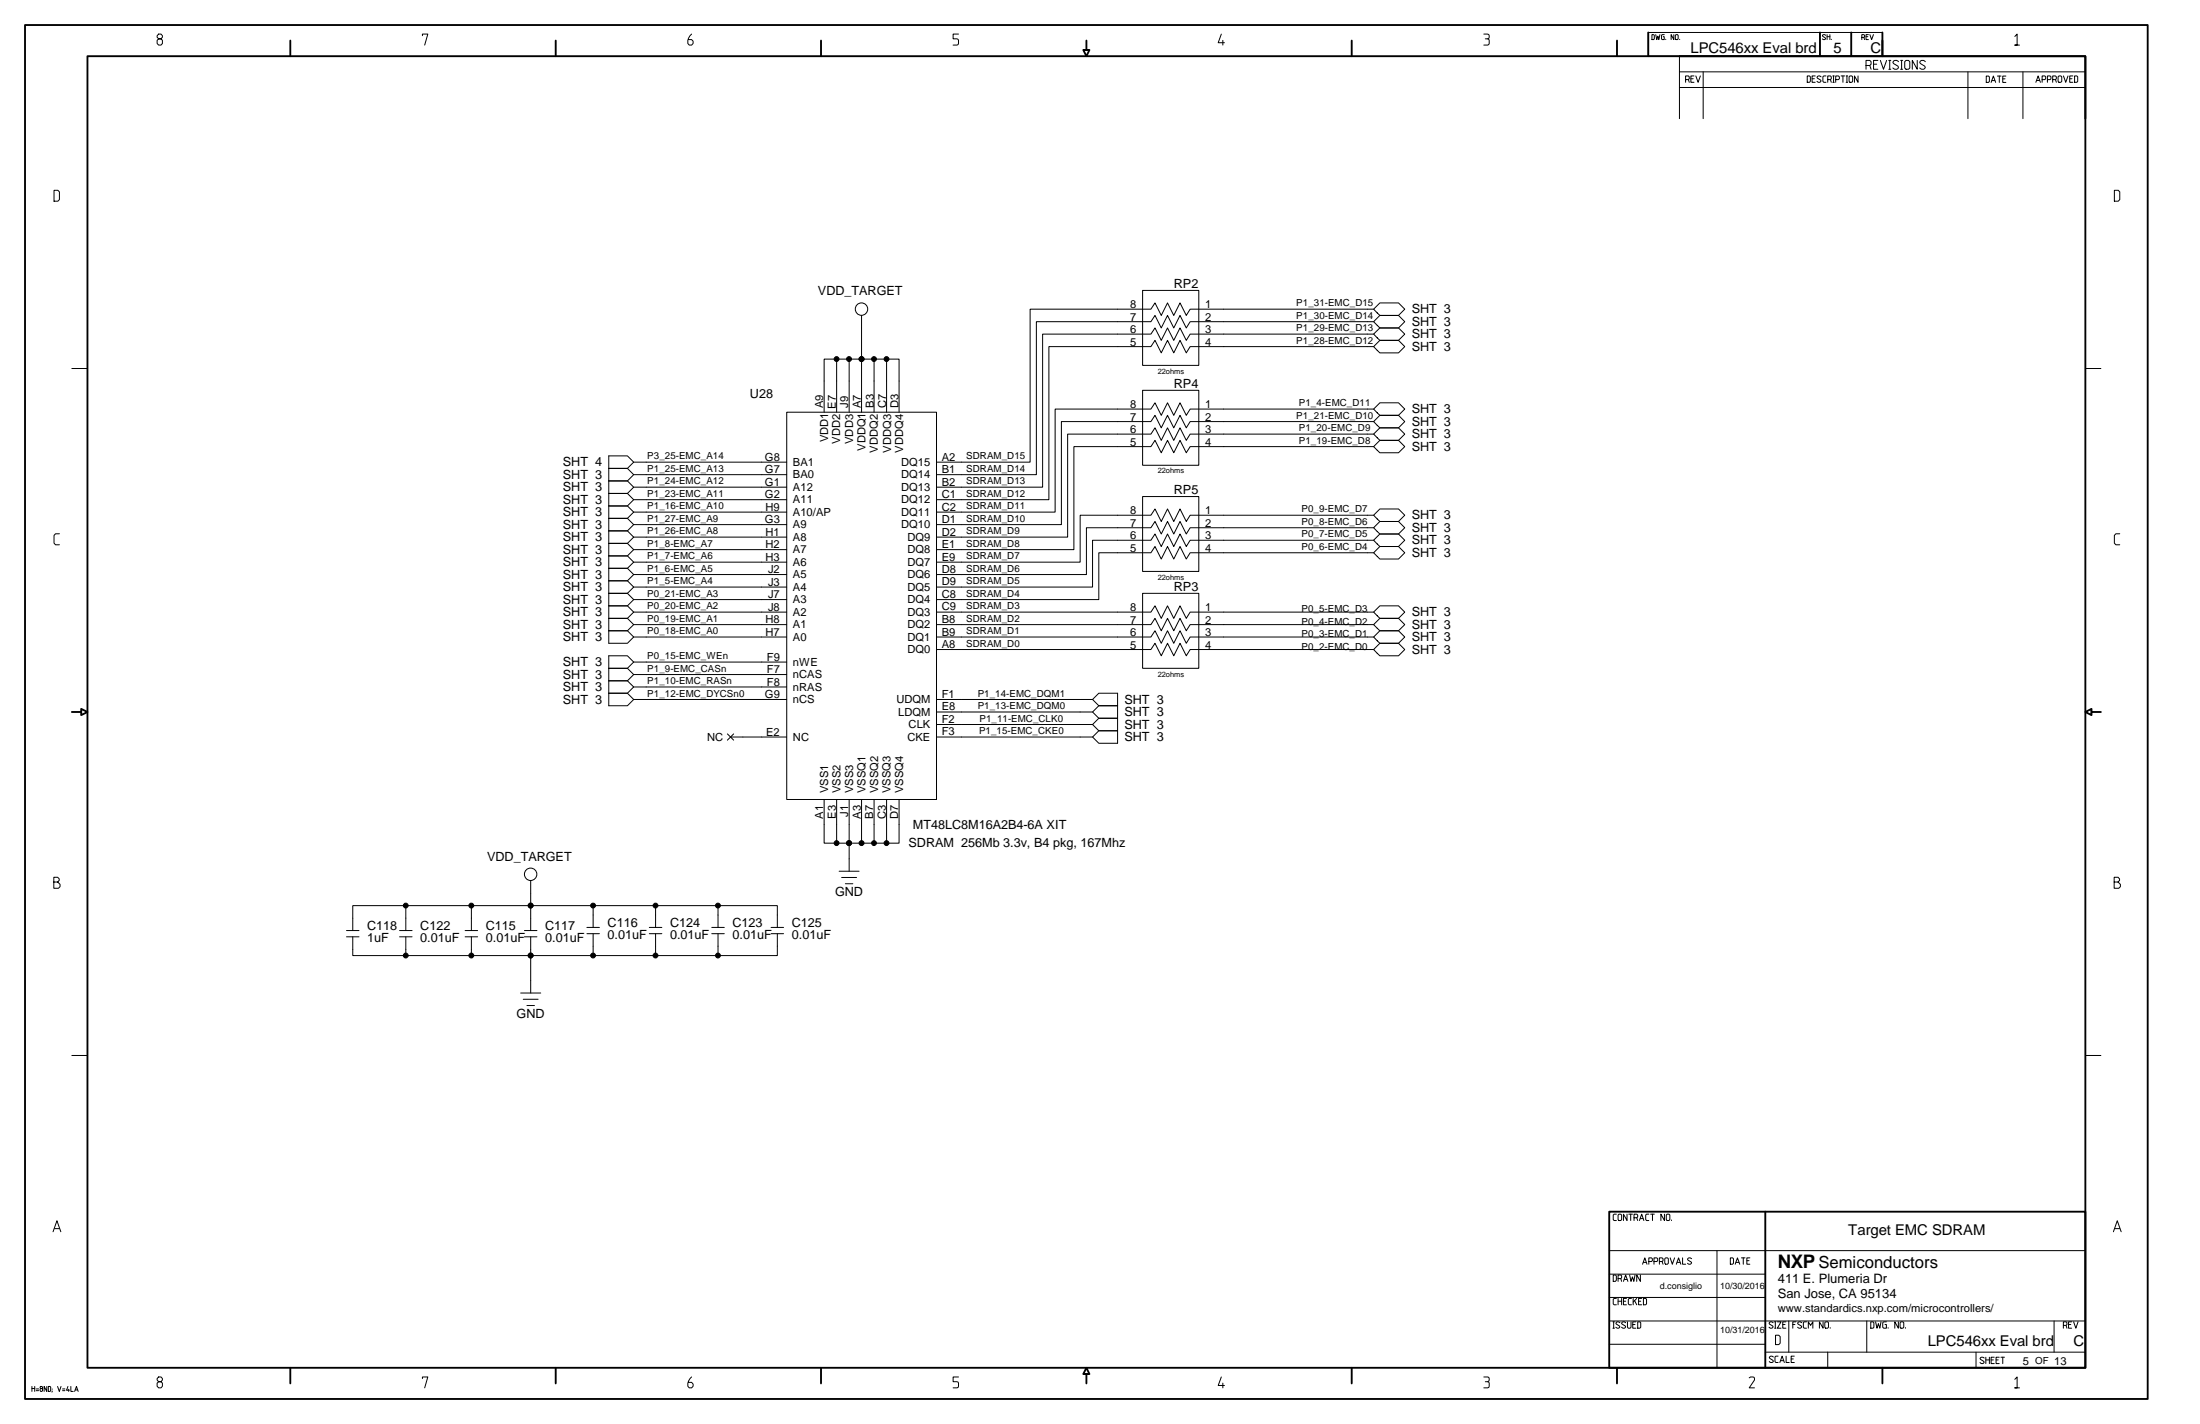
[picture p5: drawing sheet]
<svg xmlns="http://www.w3.org/2000/svg" width="432mm" height="279mm" viewBox="0 0 432 279" stroke-linecap="round" stroke-linejoin="round" font-family="sans-serif">
<g fill="none" stroke="#000" stroke-width=".2">
<path d="M31.1 6.7l-.3 .3v.3l.3 .3h.5l.3 .3v.6l-.3 .3h-.5l-.3-.3v-.6l.3-.3h.5l.3-.3v-.3l-.3-.3zM82.9 7v-.3h1.1l-.6 2.1M135.7 6.7a2.04 2.04 0 0 0-.7 1.8l.3 .3h.4l.3-.3v-.4l-.3-.3h-.6M188.1 6.7h-1v.9h.7l.3 .3-.1 .8-.9 .1M239.7 6.7l-.6 1.7h1.2M240 7.9v.9M291.2 6.7h.8a.55 .55 0 0 1 .2 .8l-.2 .1M291.5 7.6l.7 .1 .1 .8-.3 .3h-.8M324.2 6.8h.4l.1 .1v.7l-.1 .2h-.4zM325 6.8l.2 1 .2-.7 .2 .7 .2-1M326.6 6.8h-.4l-.1 .1 .1 .9h.4v-.6h-.1M326.9 7.7v.1"/>
<path d="M328.5 6.8v1l-.5-1v1M329 6.8l.4 .1v.7l-.2 .2-.4-.2v-.7zM329.6 11v12.3M329.6 17.2h79.7M329.6 14.1h79.7M329.7 7.7v.1M330.8 15.6h.6l.2-.1v-.4l-.2-.2h-.6v1.3M331.4 15.6l.2 .6M331.9 15.5h.4M332.5 14.9h-.6v1.3h.6M332.8 14.9l.5 1.3 .4-1.3M334.3 14.1v9.2"/>
<path d="M354.7 14.9h.5l.1 .2v.9l-.1 .2h-.5zM355.7 15.5h.4M356.3 14.9h-.6v1.3h.6M357.4 15.1a.47 .47 0 0 0-.8 .1l.7 .5v.3a.49 .49 0 0 1-.7 0M358.3 6.9l-.2-.1-.3 .1v.2l.5 .5-.2 .2-.4-.2M358.4 14.9h-.5l-.1 .2v.9l.1 .2h.5M358.6 7.2h.6M358.6 6.8v1M358.7 15.6h.6l.1-.1v-.4l-.1-.2h-.6v1.3M359.2 6.8v1M359.3 15.6l.1 .6M359.4 7.7v.1"/>
<path d="M359.7 16.2h.3M359.7 14.9h.3M359.9 14.9v1.3M360.3 15.6h.5l.2-.1v-.4l-.2-.2h-.5v1.3M361.4 14.9h.7M361.7 14.9v1.3M362.4 16.2h.2M362.4 14.9h.2M362.5 14.9v1.3M363.1 14.9h.4l.1 .2v.9l-.1 .2h-.4l-.2-.2v-.9zM364.7 14.9v1.3l-.7-1.3v1.3M365.4 7.3h.4l.2-.1-.2-.4h-.4v1"/>
<path d="M365.8 7.3l.2 .5M366.2 12.8h.8l.2-.2v-.5l-.2-.2h-.8v1.7M366.2 7.2h.4M366.7 6.8h-.5v1h.5M367 12.8l.2 .8M367 6.8l.3 1 .4-1M367.7 12.6h.6M368.6 11.9h-.9v1.7h.9M369.1 11.9l.6 1.7 .6-1.7M369.5 6.4h-46v4.6h46M370.7 13.6h.4M370.7 11.9h.4"/>
<path d="M370.9 11.9v1.7M372.6 12.1a.62 .62 0 0 0-1.1 .1l.1 .3 .9 .5 .1 .2-.1 .3a.7 .7 0 0 1-1-.2M373 13.6h.4M373 11.9h.4M373.2 11.9v1.7M374.1 11.9h.5l.2 .2v1.2l-.2 .3h-.5l-.3-.3v-1.2zM376.3 11.9v1.7l-1-1.7v1.7M377.9 12.1a.62 .62 0 0 0-1.1 .1l.1 .3 .9 .5 .1 .2-.1 .3a.68 .68 0 0 1-1-.2M386.2 14.1v9.2M389.8 14.9h.5l.2 .2v.9l-.2 .2h-.5zM390.8 16.2l.4-1.3 .5 1.3M391 15.8h.5"/>
<path d="M392 14.9h.7M392.4 14.9v1.3M393.1 15.5h.4M393.7 14.9h-.6v1.3h.6M395.5 7.2l.4-.5v2.1h-.4h.9M397 14.1v9.2M399.6 16.2l.4-1.3 .5 1.3M399.8 15.8h.5M400.8 15.6h.5l.2-.1v-.4l-.2-.2h-.5v1.3M401.8 15.6h.6l.1-.1v-.4l-.1-.2h-.6v1.3M402.9 15.6h.5l.2-.1v-.4l-.2-.2h-.5v1.3M403.4 15.6l.2 .6"/>
<path d="M404.1 14.9h.4l.2 .2v.9l-.2 .2h-.4l-.2-.2v-.9zM405 14.9l.4 1.3 .5-1.3M406.2 15.5h.5M406.8 14.9h-.6v1.3h.6M407.2 14.9h.4l.2 .2v.9l-.2 .2h-.4zM10.6 37.3h.8l.3 .4v1.5l-.3 .3h-.8zM415 37.3h.8l.3 .4v1.5l-.3 .3h-.8zM224.3 57h11v14.7h-11zM14.1 72.3h3.1M164.2 70.5v10.4M166.7 70.5v10.4M169.1 61.9v19"/>
<path d="M171.6 70.5v10.4M174 70.5v10.4M224.3 76.6h11v14.7h-11zM269.6 60.7l1.2-1.3h3.7l1.2 1.3-1.2 1.2h-3.7zM269.6 63.1l1.2-1.2h3.7l1.2 1.2-1.2 1.2h-3.7zM269.6 65.6l1.2-1.3h3.7l1.2 1.3-1.2 1.2h-3.7zM269.6 68l1.2-1.2h3.7l1.2 1.2-1.2 1.2h-3.7zM269.6 68h-36l-.8 1.2-1.2-2.4-1.2 2.4-1.2-2.4-1.3 2.4-1.2-2.4-.8 1.2h-20v30h-22.1M269.6 65.6h-36l-.8 1.2-1.2-2.5-1.2 2.5-1.2-2.5-1.3 2.5-1.2-2.5-.8 1.3h-21.3v30h-20.8M269.6 63.1h-36l-.8 1.2-1.2-2.4-1.2 2.4-1.2-2.4-1.3 2.4-1.2-2.4-.8 1.2h-22.5v30h-19.6M269.6 60.7h-36l-.8 1.2-1.2-2.5-1.2 2.5-1.2-2.5-1.3 2.5-1.2-2.5-.8 1.3h-23.7v30h-18.4M409.3 72.3h3"/>
<path d="M119.5 89.5h3.6l1.3 1.2-1.3 1.2h-3.6h3.6l1.3 1.2-1.3 1.3h-3.6h3.6l1.3 1.2-1.3 1.2h-3.6h3.6l1.3 1.2-1.3 1.3h-3.6h3.6l1.3 1.2-1.3 1.2h-3.6h3.6l1.3 1.2-1.3 1.3h-3.6h3.6l1.3 1.2-1.3 1.2h-3.6h3.6l1.3 1.2-1.3 1.3h-3.6h3.6l1.3 1.2-1.3 1.2h-3.6h3.6l1.3 1.2-1.3 1.3h-3.6h3.6l1.3 1.2-1.3 1.2h-3.6h3.6l1.3 1.2-1.3 1.3h-3.6h3.6l1.3 1.2-1.3 1.2h-3.6h3.6l1.3 1.3-1.3 1.2h-3.6h3.6l1.3 1.2-1.3 1.2h-3.6zM124.4 98h30M154.4 95.6h-30M154.4 80.9h29.4v76h-29.4zM154.4 93.1h-30M154.4 90.7h-30M161.8 80.9v-10.4h14.7v10.4M224.3 97.4h11v14.7h-11zM269.6 80.3l1.2-1.3h3.7l1.2 1.3-1.2 1.2h-3.7zM269.6 82.7l1.2-1.2h3.7l1.2 1.2-1.2 1.2h-3.7zM269.6 85.2l1.2-1.3h3.7l1.2 1.3-1.2 1.2h-3.7zM269.6 87.6l1.2-1.2h3.7l1.2 1.2-1.2 1.2h-3.7z"/>
<path d="M269.6 87.6h-36l-.8 1.2-1.2-2.4-1.2 2.4-1.2-2.4-1.3 2.4-1.2-2.4-.8 1.2h-15.1v20.2h-27M269.6 85.2h-36l-.8 1.2-1.2-2.5-1.2 2.5-1.2-2.5-1.3 2.5-1.2-2.5-.8 1.3h-16.3v20.2h-25.8M269.6 82.7h-36l-.8 1.2-1.2-2.4-1.2 2.4-1.2-2.4-1.3 2.4-1.2-2.4-.8 1.2h-17.6v20.2h-24.5M269.6 80.3h-36l-.8 1.2-1.2-2.5-1.2 2.5-1.2-2.5-1.3 2.5-1.2-2.5-.8 1.3h-18.8v20.2h-23.3M11.7 104.7h-.8l-.3 .4v1.5l.3 .3h.8M124.4 100.5h30M154.4 117.6h-30M154.4 115.2h-30M154.4 112.7h-30M154.4 110.3h-30M154.4 107.8h-30M154.4 105.4h-30"/>
<path d="M154.4 102.9h-30M224.3 116.4h11v14.7h-11zM269.6 101.1l1.2-1.2h3.7l1.2 1.2-1.2 1.2h-3.7zM269.6 103.5l1.2-1.2h3.7l1.2 1.2-1.2 1.3h-3.7zM269.6 106l1.2-1.2h3.7l1.2 1.2-1.2 1.2h-3.7zM269.6 108.5l1.2-1.3h3.7l1.2 1.3-1.2 1.2h-3.7zM269.6 108.5h-36l-.8 1.2-1.2-2.5-1.2 2.5-1.2-2.5-1.3 2.5-1.2-2.5-.8 1.3h-10.2v9.1h-31.9M269.6 106h-36l-.8 1.2-1.2-2.4-1.2 2.4-1.2-2.4-1.3 2.4-1.2-2.4-.8 1.2h-11.5v9.2h-30.6M269.6 103.5h-36l-.8 1.3-1.2-2.5-1.2 2.5-1.2-2.5-1.3 2.5-1.2-2.5-.8 1.2h-12.7v9.2h-29.4M269.6 101.1h-36l-.8 1.2-1.2-2.4-1.2 2.4-1.2-2.4-1.3 2.4-1.2-2.4-.8 1.2h-13.9v9.2h-28.2M416.1 104.7h-.8l-.3 .4v1.5l.3 .3h.8M119.5 128.7h3.6l1.3 1.2-1.3 1.2h-3.6h3.6l1.3 1.3-1.3 1.2h-3.6h3.6l1.3 1.2-1.3 1.2h-3.6h3.6l1.3 1.2-1.3 1.3h-3.6z"/>
<path d="M154.4 137.2h-30M154.4 134.8h-30M154.4 132.4h-30M154.4 129.9h-30M154.4 125h-30M154.4 122.6h-30M154.4 120.1h-30M183.8 120.1h42.1l.8-1.2 1.2 2.4 1.3-2.4 1.2 2.4 1.2-2.4 1.2 2.4 .8-1.2h36M183.8 122.6h42.1l.8-1.3 1.2 2.5 1.3-2.5 1.2 2.5 1.2-2.5 1.2 2.5 .8-1.2h36M183.8 125h42.1l.8-1.2 1.2 2.4 1.3-2.4 1.2 2.4 1.2-2.4 1.2 2.4 .8-1.2h36M183.8 127.4h42.1l.8-1.2 1.2 2.5 1.3-2.5 1.2 2.5 1.2-2.5 1.2 2.5 .8-1.3h36M183.8 137.2h30.6"/>
<path d="M183.8 139.7h30.6M214.4 137.2l1.3-1.2h3.7v9.8h-3.7l-1.3-1.2 1.3-1.2h3.7h-3.7l-1.3-1.2 1.3-1.3h3.7h-3.7l-1.3-1.2 1.3-1.2h3.7h-3.7zM269.6 120.1l1.2-1.2h3.7l1.2 1.2-1.2 1.2h-3.7zM269.6 122.6l1.2-1.3h3.7l1.2 1.3-1.2 1.2h-3.7zM269.6 125l1.2-1.2h3.7l1.2 1.2-1.2 1.2h-3.7zM269.6 127.4l1.2-1.2h3.7l1.2 1.2-1.2 1.3h-3.7zM142.8 144l1.2 1.2M144 144l-1.2 1.2M154.4 144.6h-11M161.8 156.9v8.5h14.7v-8.5M164.2 156.9v8.5M166.7 156.9v14"/>
<path d="M169.1 156.9v8.5M171.6 156.9v8.5M174 156.9v8.5M183.8 142.2h30.6M183.8 144.6h30.6M10.6 173.1h.7l.3-.4v-.3l-.3-.3h-.7v2.2h.9l.3-.3v-.5l-.5-.4M79.7 177.7v4.9M92.5 177.7v4.9M104.2 172.8v9.8M116.4 177.7v4.3M128.7 177.7v4.3M140.9 177.7v4.3"/>
<path d="M164.7 170.9h3.9M165.2 172.2h2.9M165.9 173.4h1.5M415 173.1h.7l.3-.4v-.3l-.3-.3h-.7v2.2h.9l.3-.3v-.5l-.5-.4M68 183.8h2.5M68 182.6h2.5M78.4 183.8h2.5M78.4 182.6h2.5M79.7 183.8v3.7M91.3 182.6h2.4M91.3 183.8h2.4M92.5 183.8v3.7"/>
<path d="M102.2 194.8h3.9M102.7 196.1h2.9M102.9 182.6h2.5M102.9 183.8h2.5M103.4 197.3h1.5M104.2 183.8v11M115.2 182h2.4M115.2 183.2h2.4M116.4 183.2v4.3M127.4 182h2.5M127.4 183.2h2.5M128.7 183.2v4.3"/>
<path d="M139.7 182h2.5M139.7 183.2h2.5M140.9 183.2v4.3M151.3 182h2.5M151.3 183.2h2.5M152.6 182v-4.3h-83.4v4.9M152.6 183.2v4.3h-83.4v-3.7M14.1 207.1h3.1M409.3 207.1h3M317.2 238.2h-.4l-.2 .2v.9l.2 .2h.4M317.8 238.2h.3l.2 .2v.9l-.2 .2h-.3l-.2-.2v-.9zM319.3 238.2v1.3l-.7-1.3v1.3"/>
<path d="M319.7 238.2h.7M320.1 238.2v1.3M320.7 238.9h.5l.2-.1v-.4l-.2-.2h-.5v1.3M321.2 238.9l.2 .6M321.8 239.5l.4-1.3 .4 1.3M321.9 239.1h.6M323.6 238.2h-.4l-.2 .2v.9l.2 .2h.4M324 238.2h.7M324.3 238.2v1.3M326.7 238.2v1.3l-.7-1.3v1.3M327.2 238.2h.4l.1 .2v.9l-.1 .2h-.4l-.2-.2v-.9zM328.1 239.4v.1"/>
<path d="M10.4 241.7l.8-2.2 .7 2.2M10.7 241.1h.9M315.8 245.4h93.5M315.8 254.6h30.7M315.8 250h30.7M315.8 259.2h93.5M316.6 259.4h.3M316.6 250.2h.5l.1 .1v.9l-.1 .2h-.5zM316.7 259.4v1.2M317.2 254.8h-.4l-.2 .1v.9l.2 .2h.4M317.6 255.3h.7M317.6 250.9h.5l.2-.2v-.4l-.2-.1h-.5v1.2"/>
<path d="M317.6 254.8v1.2M317.9 259.5a.47 .47 0 0 0-.8 .1l.7 .6 .1 .1-.1 .2a.47 .47 0 0 1-.7-.1M318.1 250.9l.2 .5M318.3 254.8v1.2M318.6 255.3h.5M318.6 251.4l.5-1.2 .4 1.2M318.8 251h.5M319.1 259.5a.47 .47 0 0 0-.8 .1l.7 .6v.3a.49 .49 0 0 1-.7-.1M319.2 254.8h-.6v1.2h.6M319.4 259.4v1l.2 .2h.4l.1-.2v-1M319.8 250.2l.3 1.2 .3-.9 .3 .9 .2-1.2M320.2 254.8h-.4l-.2 .1v.9l.2 .2h.4"/>
<path d="M320.5 259.9h.4M320.5 254.8v1.2M320.8 255.2l.4 .8M321.1 259.4h-.6v1.2h.6M321.2 254.8l-.7 .7M321.4 259.4h.5l.1 .1v.9l-.1 .2h-.5zM321.6 255.3h.4M322 250.2v1.2l-.8-1.2v1.2M322.2 254.8h-.6v1.2h.6M322.4 248.1l.4-1.3 .5 1.3M322.6 254.8h.4l.2 .1v.9l-.2 .2h-.4zM322.6 247.7h.5"/>
<path d="M323.6 247.5h.5l.2-.1v-.4l-.2-.2h-.5v1.3M324.6 247.5h.6l.2-.1v-.4l-.2-.2h-.6v1.3M325.7 247.5h.5l.2-.1v-.4l-.2-.2h-.5v1.3M326.2 247.5l.2 .6M326.9 246.8h.4l.1 .2v.9l-.1 .2h-.4l-.2-.2v-.9zM327.8 246.8l.4 1.3 .5-1.3M329 248.1l.5-1.3 .4 1.3M329.2 247.7h.5M330.2 246.8v1.3h.7M332 247a.47 .47 0 0 0-.8 .1l.8 .7-.3 .3-.5-.2M337 245.4v23M339.6 246.8h.5l.1 .2v.9l-.1 .2h-.5z"/>
<path d="M340.6 248.1l.4-1.3 .5 1.3M340.7 247.7h.6M341.8 246.8h.7M342.2 246.8v1.3M342.9 247.4h.4M343.5 246.8h-.6v1.3h.6M348 259.5a.47 .47 0 0 0-.8 .1l.8 .7-.3 .3-.5-.2M348.3 259.4h.3M348.4 259.4v1.2M348.8 259.4h.8l-.8 1.2h.8M349.9 259.9h.5M350.5 259.4h-.6v1.2h.6"/>
<path d="M351.1 259.2v6.1M351.9 259.9h.4M352.5 259.4h-.6v1.2M353.6 259.5a.47 .47 0 0 0-.8 .1l.8 .7a.45 .45 0 0 1-.3 .3 .45 .45 0 0 1-.5-.2M354.6 259.4h-.5l-.2 .1v.9l.2 .2h.5M357.8 259.4v1.2l-.7-1.2v1.2M358.3 259.4h.4l.2 .1v.9l-.2 .2h-.4l-.1-.2v-.9zM366.4 259.2v6.1M367.2 259.4h.4l.2 .1v.9l-.2 .2h-.4zM368.1 259.4l.3 1.2 .3-.9 .3 .9 .2-1.2M370.2 259.4h-.5l-.2 .1v.9l.2 .2h.5v-.7h-.2M372.6 259.4v1.2l-.7-1.2v1.2"/>
<path d="M373.1 259.4h.4l.2 .1v.9l-.2 .2h-.4l-.2-.2v-.9zM403.2 259.2v6.1M406 259.9h.4M406.6 259.4h-.6v1.2h.6M407 259.4l.4 1.2 .5-1.2M414.8 241.7l.8-2.2 .7 2.2M415.1 241.1h.9M6.3 272v1M6.3 272.4h.5M6.8 272v1M7.1 272.9h.5M7.1 272.5h.5"/>
<path d="M8 272l-.1 .3 .4 .3-.1 .4h-.2l-.1-.4 .3-.2 .1-.2zM9.2 272v1l-.5-1v1M9.5 272l.4 .2v.7l-.1 .1h-.3zM10.2 272.9v.2M10.2 272.5v.1M11.3 272l.3 1 .4-1M12.3 272.9h.4M12.3 272.5h.4M13.3 272l-.2 .8h.5M13.5 272.6v.4M13.9 272v1h.5M14.6 273l.4-1 .3 1"/>
<path d="M14.8 272.7h.4M31.1 270.2l-.3 .3v.3l.3 .3h.5l.3 .3v.6l-.3 .3h-.5l-.3-.3v-.6l.3-.3h.5l.3-.3v-.3l-.3-.3zM82.9 270.5v-.3h1.1l-.6 2.1M135.7 270.2a2.03 2.03 0 0 0-.7 1.8l.3 .3h.4l.3-.3v-.4l-.3-.4h-.6M188.1 270.2h-1v.9h.7l.3 .3-.1 .8-.9 .1M239.7 270.2l-.6 1.6h1.2M240 271.4v.9M291.2 270.2h.8a.5 .5 0 0 1 .3 .4 .5 .5 0 0 1-.3 .5M291.5 271.1l.7 .1 .1 .8-.3 .3h-.8M315.8 263.8h30.7M316.6 260.6h.3M343.3 270.3l.3-.1h.5l.2 .1 .1 .2v.3l-1.1 1.5h1.1"/>
<path d="M346.5 265.3h62.8M348.1 266.3a.47 .47 0 0 0-.8 .1l.8 .7a.45 .45 0 0 1-.8 0M348.3 260.6h.3M348.5 262h.6l.3 .3v1.2l-.3 .3h-.6zM349 266.1h-.4l-.2 .2v.8l.2 .2h.4M349.3 267.3l.5-1.2 .4 1.2M349.5 267h.6M350.6 266.1v1.2h.6M351.6 266.6h.4M352.2 266.1h-.6v1.2h.6M354.9 260.6v-1.2l.5 .7 .4-.7v1.2M358.7 265.3v3.1"/>
<path d="M359.2 260.5v.1M370.6 260.5v.1M374 260.5v.1M387.8 265.3v3.1M389.4 266.5l-.5-.2-.3 .3 .7 .5 .1 .2-.1 .1a.47 .47 0 0 1-.7-.1M389.8 266.3v1.2M389.8 266.8h.7M390.5 266.3v1.2M390.8 266.8h.4M391.4 266.3h-.6v1.2h.6M391.8 266.8h.4M392.4 266.3h-.6v1.2h.6"/>
<path d="M392.7 266.3h.7M393.1 266.3v1.2M395.5 270.6l.4-.4v2.1h-.4h.9M405 260.1h.5l.2-.2v-.4l-.2-.1h-.5v1.2M405.5 260.1l.2 .5"/>
<circle cx="169.1" cy="60.7" r="1.22"/>
<circle cx="104.1" cy="171.5" r="1.22"/>
</g>
<g fill="#000" stroke="#000" stroke-width=".2">
<circle cx="164.2" cy="70.5" r=".48"/>
<circle cx="166.7" cy="70.5" r=".48"/>
<circle cx="169.1" cy="70.5" r=".48"/>
<circle cx="171.5" cy="70.5" r=".48"/>
<circle cx="174" cy="70.5" r=".48"/>
<circle cx="79.6" cy="177.7" r=".48"/>
<circle cx="92.5" cy="177.7" r=".48"/>
<circle cx="104.2" cy="177.7" r=".48"/>
<circle cx="116.4" cy="177.7" r=".48"/>
<circle cx="128.7" cy="177.7" r=".48"/>
<circle cx="140.9" cy="177.7" r=".48"/>
<circle cx="164.2" cy="165.4" r=".48"/>
<circle cx="166.7" cy="165.4" r=".48"/>
<circle cx="169.1" cy="165.4" r=".48"/>
<circle cx="171.5" cy="165.4" r=".48"/>
<circle cx="174" cy="165.4" r=".48"/>
<circle cx="79.6" cy="187.5" r=".48"/>
<circle cx="92.5" cy="187.5" r=".48"/>
<circle cx="104.2" cy="187.5" r=".48"/>
<circle cx="116.4" cy="187.5" r=".48"/>
<circle cx="128.7" cy="187.5" r=".48"/>
<circle cx="140.9" cy="187.5" r=".48"/>
</g>
<g fill="none" stroke="#000" stroke-width=".37">
<path d="M4.9 4.9h416.6v269.6h-416.6zM17.2 11h392.1v257.4h-392.1zM57 8v3M109.1 8v3M161.1 8v3M213.2 8v1.8h-.6l.6 1.2 .6-1.2h-.6M265.3 8v3M317.4 8v3M323.5 6.4v4.6M329.6 11h79.7v12.3M357.2 6.4v4.6M363.3 6.4v4.6"/>
<path d="M369.5 6.4v4.6M14.1 139.7h1.8v.6l1.3-.6-1.3-.6v.6M410.5 139.7v.6l-1.2-.6 1.2-.6v.6h1.8M315.8 237.7h93.5v30.7h-93.5zM346.5 237.7v30.7M57 268.4v3M109.1 268.4v3M161.1 268.4v3M213.2 269.6h-.6l.6-1.2 .6 1.2h-.6v1.8M265.3 268.4v3M317.4 268.4v3M369.5 268.4v3"/>
</g>
<text font-size="3.7" x="348.9" y="248.7">NXP</text>
<text font-size="3.3" x="356.9" y="248.8">Semiconductors</text>
<g font-size="2.9">
<text x="331.8" y="10.5">LPC546xx Eval brd</text>
<text x="359.9" y="10.5">5</text>
<text x="367.1" y="10.5">C</text>
<text x="362.8" y="242.4">Target EMC SDRAM</text>
<text x="378.4" y="264.1">LPC546xx Eval brd</text>
<text x="407" y="264.1">C</text>
</g>
<g font-size="2.5">
<text x="160.5" y="58">VDD_TARGET</text>
<text x="230.4" y="56.6">RP2</text>
<text x="277.1" y="61.5">SHT 3</text>
<text x="277.1" y="63.9">SHT 3</text>
<text x="277.1" y="66.4">SHT 3</text>
<text x="277.1" y="68.8">SHT 3</text>
<text x="147.2" y="78">U28</text>
<text x="230.4" y="76.2">RP4</text>
<text x="277.1" y="81.1">SHT 3</text>
<text x="277.1" y="83.5">SHT 3</text>
<text x="277.1" y="86">SHT 3</text>
<text x="277.1" y="88.4">SHT 3</text>
<text x="110.5" y="91.5">SHT 4</text>
<text x="110.5" y="93.9">SHT 3</text>
<text x="110.5" y="96.4">SHT 3</text>
<text x="110.5" y="98.8">SHT 3</text>
<text x="110.5" y="101.3">SHT 3</text>
<text x="230.4" y="97">RP5</text>
<text x="277.1" y="101.9">SHT 3</text>
<text x="110.5" y="103.7">SHT 3</text>
<text x="110.5" y="106.2">SHT 3</text>
<text x="277.1" y="104.4">SHT 3</text>
<text x="277.1" y="106.8">SHT 3</text>
<text x="110.5" y="108.6">SHT 3</text>
<text x="110.5" y="111.1">SHT 3</text>
<text x="110.5" y="113.5">SHT 3</text>
<text x="277.1" y="109.3">SHT 3</text>
<text x="110.5" y="116">SHT 3</text>
<text x="110.5" y="118.4">SHT 3</text>
<text x="230.4" y="116">RP3</text>
<text x="110.5" y="120.9">SHT 3</text>
<text x="110.5" y="123.3">SHT 3</text>
<text x="110.5" y="125.8">SHT 3</text>
<text x="277.1" y="120.9">SHT 3</text>
<text x="277.1" y="123.3">SHT 3</text>
<text x="277.1" y="125.8">SHT 3</text>
<text x="110.5" y="130.7">SHT 3</text>
<text x="277.1" y="128.2">SHT 3</text>
<text x="110.5" y="133.2">SHT 3</text>
<text x="110.5" y="135.6">SHT 3</text>
<text x="110.5" y="138">SHT 3</text>
<text x="220.7" y="140.5">SHT 3</text>
<text x="220.7" y="138">SHT 3</text>
<text x="220.7" y="143">SHT 3</text>
<text x="220.7" y="145.4">SHT 3</text>
<text x="178.3" y="166.2">SDRAM 256Mb 3.3v, B4 pkg, 167Mhz</text>
<text x="179.2" y="162.6">MT48LC8M16A2B4-6A XIT</text>
<text x="95.6" y="168.9">VDD_TARGET</text>
<text x="163.9" y="175.8">GND</text>
<text x="72.1" y="182.4">C118</text>
<text x="72.1" y="184.8">1uF</text>
<text x="82.5" y="182.4">C122</text>
<text x="82.5" y="184.8">0.01uF</text>
<text x="95.4" y="182.4">C115</text>
<text x="95.4" y="184.8">0.01uF</text>
<text x="107" y="182.4">C117</text>
<text x="107" y="184.8">0.01uF</text>
<text x="119.3" y="181.8">C116</text>
<text x="119.3" y="184.2">0.01uF</text>
<text x="131.5" y="181.8">C124</text>
<text x="131.5" y="184.2">0.01uF</text>
<text x="143.8" y="181.8">C123</text>
<text x="143.8" y="184.2">0.01uF</text>
<text x="155.4" y="181.8">C125</text>
<text x="155.4" y="184.2">0.01uF</text>
<text x="101.4" y="199.7">GND</text>
<text x="348.9" y="251.8">411 E. Plumeria Dr</text>
<text x="348.9" y="254.7">San Jose, CA 95134</text>
</g>
<g font-size="2.2">
<text x="221.8" y="60.5">8</text>
<text x="221.8" y="62.9">7</text>
<text x="221.8" y="65.4">6</text>
<text x="236.5" y="60.5">1</text>
<text x="236.5" y="62.9">2</text>
<text x="236.5" y="65.4">3</text>
<text x="221.8" y="67.8">5</text>
<text x="236.5" y="67.8">4</text>
<text x="161.6" y="80.1" transform="rotate(-90 161.6 80.1)">A9</text>
<text x="164" y="80.2" transform="rotate(-90 164 80.2)">E7</text>
<text x="166.5" y="80" transform="rotate(-90 166.5 80)">J9</text>
<text x="169" y="80.1" transform="rotate(-90 169 80.1)">A7</text>
<text x="171.5" y="80" transform="rotate(-90 171.5 80)">B3</text>
<text x="173.9" y="80.1" transform="rotate(-90 173.9 80.1)">C7</text>
<text x="176.3" y="80.1" transform="rotate(-90 176.3 80.1)">D3</text>
<text x="221.8" y="82.6">7</text>
<text x="221.8" y="80.1">8</text>
<text x="236.5" y="82.6">2</text>
<text x="236.5" y="80.1">1</text>
<text x="162.5" y="86.8" transform="rotate(-90 162.5 86.8)">VDD1</text>
<text x="164.9" y="87.1" transform="rotate(-90 164.9 87.1)">VDD2</text>
<text x="167.4" y="87.1" transform="rotate(-90 167.4 87.1)">VDD3</text>
<text x="169.9" y="88.5" transform="rotate(-90 169.9 88.5)">VDDQ1</text>
<text x="172.3" y="88.8" transform="rotate(-90 172.3 88.8)">VDDQ2</text>
<text x="174.9" y="88.8" transform="rotate(-90 174.9 88.8)">VDDQ3</text>
<text x="177.2" y="88.8" transform="rotate(-90 177.2 88.8)">VDDQ4</text>
<text x="221.8" y="87.5">5</text>
<text x="221.8" y="85">6</text>
<text x="236.5" y="87.5">4</text>
<text x="236.5" y="85">3</text>
<text x="150.1" y="95.3">G1</text>
<text x="150.1" y="92.9">G7</text>
<text x="150.1" y="90.4">G8</text>
<text x="155.6" y="91.4">BA1</text>
<text x="155.6" y="93.9">BA0</text>
<text x="176.9" y="93.9">DQ14</text>
<text x="176.9" y="91.4">DQ15</text>
<text x="184.8" y="95.3">B2</text>
<text x="184.8" y="92.8">B1</text>
<text x="184.8" y="90.4">A2</text>
<text x="150.1" y="97.7">G2</text>
<text x="150.3" y="100.2">H9</text>
<text x="155.6" y="101.2">A10/AP</text>
<text x="155.6" y="98.8">A11</text>
<text x="155.6" y="96.3">A12</text>
<text x="176.9" y="101.2">DQ11</text>
<text x="176.9" y="98.8">DQ12</text>
<text x="176.9" y="96.3">DQ13</text>
<text x="184.8" y="100.2">C2</text>
<text x="184.8" y="97.7">C1</text>
<text x="221.8" y="100.9">8</text>
<text x="236.5" y="100.9">1</text>
<text x="150.1" y="102.7">G3</text>
<text x="150.3" y="107.5">H2</text>
<text x="150.3" y="105.1">H1</text>
<text x="155.6" y="106.1">A8</text>
<text x="155.6" y="103.7">A9</text>
<text x="176.9" y="103.7">DQ10</text>
<text x="178.1" y="106.1">DQ9</text>
<text x="184.8" y="107.5">E1</text>
<text x="184.8" y="105.1">D2</text>
<text x="184.8" y="102.6">D1</text>
<text x="221.8" y="105.8">6</text>
<text x="221.8" y="103.4">7</text>
<text x="236.5" y="105.8">3</text>
<text x="236.5" y="103.4">2</text>
<text x="150.3" y="110">H3</text>
<text x="150.7" y="112.5">J2</text>
<text x="155.6" y="113.5">A5</text>
<text x="155.6" y="111">A6</text>
<text x="155.6" y="108.6">A7</text>
<text x="178.1" y="113.5">DQ6</text>
<text x="178.1" y="111">DQ7</text>
<text x="178.1" y="108.6">DQ8</text>
<text x="184.8" y="112.4">D8</text>
<text x="184.8" y="110">E9</text>
<text x="221.8" y="108.3">5</text>
<text x="236.5" y="108.3">4</text>
<text x="150.7" y="119.8">J8</text>
<text x="150.7" y="117.3">J7</text>
<text x="150.7" y="114.9">J3</text>
<text x="155.6" y="118.4">A3</text>
<text x="155.6" y="115.9">A4</text>
<text x="178.1" y="118.4">DQ4</text>
<text x="178.1" y="115.9">DQ5</text>
<text x="184.8" y="119.8">C9</text>
<text x="184.8" y="117.3">C8</text>
<text x="184.8" y="114.9">D9</text>
<text x="221.8" y="119.9">8</text>
<text x="236.5" y="119.9">1</text>
<text x="150.3" y="124.7">H7</text>
<text x="150.3" y="122.3">H8</text>
<text x="155.6" y="125.7">A0</text>
<text x="155.6" y="123.3">A1</text>
<text x="155.6" y="120.8">A2</text>
<text x="178.1" y="125.7">DQ1</text>
<text x="178.1" y="123.3">DQ2</text>
<text x="178.1" y="120.8">DQ3</text>
<text x="184.8" y="124.7">B9</text>
<text x="184.8" y="122.2">B8</text>
<text x="221.8" y="124.8">6</text>
<text x="221.8" y="122.4">7</text>
<text x="236.5" y="124.8">3</text>
<text x="236.5" y="122.4">2</text>
<text x="150.5" y="129.6">F9</text>
<text x="155.6" y="130.6">nWE</text>
<text x="178.1" y="128.2">DQ0</text>
<text x="184.8" y="127.1">A8</text>
<text x="221.8" y="127.3">5</text>
<text x="236.5" y="127.3">4</text>
<text x="150.1" y="137">G9</text>
<text x="150.5" y="132.1">F7</text>
<text x="150.5" y="134.5">F8</text>
<text x="155.6" y="138">nCS</text>
<text x="155.6" y="135.5">nRAS</text>
<text x="155.6" y="133.1">nCAS</text>
<text x="175.9" y="138">UDQM</text>
<text x="184.8" y="136.9">F1</text>
<text x="176.3" y="140.4">LDQM</text>
<text x="178.3" y="142.9">CLK</text>
<text x="184.8" y="141.8">F2</text>
<text x="184.8" y="139.4">E8</text>
<text x="138.8" y="145.3">NC</text>
<text x="150.4" y="144.3">E2</text>
<text x="155.6" y="145.3">NC</text>
<text x="178.1" y="145.3">CKE</text>
<text x="184.8" y="144.3">F3</text>
<text x="162.5" y="155.6" transform="rotate(-90 162.5 155.6)">VSS1</text>
<text x="165" y="155.6" transform="rotate(-90 165 155.6)">VSS2</text>
<text x="167.4" y="155.6" transform="rotate(-90 167.4 155.6)">VSS3</text>
<text x="169.9" y="155.6" transform="rotate(-90 169.9 155.6)">VSSQ1</text>
<text x="172.3" y="155.6" transform="rotate(-90 172.3 155.6)">VSSQ2</text>
<text x="174.8" y="155.6" transform="rotate(-90 174.8 155.6)">VSSQ3</text>
<text x="177.2" y="155.6" transform="rotate(-90 177.2 155.6)">VSSQ4</text>
<text x="161.6" y="160.6" transform="rotate(-90 161.6 160.6)">A1</text>
<text x="164" y="160.6" transform="rotate(-90 164 160.6)">E3</text>
<text x="166.5" y="160.2" transform="rotate(-90 166.5 160.2)">J1</text>
<text x="168.9" y="160.6" transform="rotate(-90 168.9 160.6)">A3</text>
<text x="171.4" y="160.6" transform="rotate(-90 171.4 160.6)">B7</text>
<text x="173.8" y="160.8" transform="rotate(-90 173.8 160.8)">C3</text>
<text x="176.3" y="160.8" transform="rotate(-90 176.3 160.8)">D7</text>
<text x="348.9" y="257.5">www.standardics.nxp.com/microcontrollers/</text>
<text x="397" y="267.7">5</text>
<text x="403.2" y="267.7">13</text>
</g>
<g font-size="1.9">
<text x="254.4" y="60.1">P1_31-EMC_D15</text>
<text x="254.4" y="62.5">P1_30-EMC_D14</text>
<text x="254.4" y="65">P1_29-EMC_D13</text>
<text x="254.4" y="67.5">P1_28-EMC_D12</text>
<text x="254.4" y="82.2">P1_21-EMC_D10</text>
<text x="254.9" y="79.7">P1_4-EMC_D11</text>
<text x="254.9" y="84.6">P1_20-EMC_D9</text>
<text x="254.9" y="87.1">P1_19-EMC_D8</text>
<text x="127" y="95">P1_24-EMC_A12</text>
<text x="127" y="92.6">P1_25-EMC_A13</text>
<text x="127" y="90.1">P3_25-EMC_A14</text>
<text x="189.7" y="95">SDRAM_D13</text>
<text x="189.7" y="92.6">SDRAM_D14</text>
<text x="189.7" y="90.1">SDRAM_D15</text>
<text x="127" y="99.9">P1_16-EMC_A10</text>
<text x="127" y="97.5">P1_23-EMC_A11</text>
<text x="189.7" y="99.9">SDRAM_D11</text>
<text x="189.7" y="97.5">SDRAM_D12</text>
<text x="255.5" y="100.5">P0_9-EMC_D7</text>
<text x="127" y="107.3">P1_8-EMC_A7</text>
<text x="127" y="104.8">P1_26-EMC_A8</text>
<text x="127" y="102.4">P1_27-EMC_A9</text>
<text x="189.7" y="107.3">SDRAM_D8</text>
<text x="189.7" y="104.8">SDRAM_D9</text>
<text x="189.7" y="102.4">SDRAM_D10</text>
<text x="255.5" y="103">P0_8-EMC_D6</text>
<text x="255.5" y="105.4">P0_7-EMC_D5</text>
<text x="255.5" y="107.9">P0_6-EMC_D4</text>
<text x="127" y="112.2">P1_6-EMC_A5</text>
<text x="127" y="109.7">P1_7-EMC_A6</text>
<text x="189.7" y="112.2">SDRAM_D6</text>
<text x="189.7" y="109.7">SDRAM_D7</text>
<text x="127" y="119.5">P0_20-EMC_A2</text>
<text x="127" y="117.1">P0_21-EMC_A3</text>
<text x="127" y="114.6">P1_5-EMC_A4</text>
<text x="189.7" y="119.5">SDRAM_D3</text>
<text x="189.7" y="117.1">SDRAM_D4</text>
<text x="189.7" y="114.6">SDRAM_D5</text>
<text x="127" y="124.4">P0_18-EMC_A0</text>
<text x="127" y="122">P0_19-EMC_A1</text>
<text x="189.7" y="124.4">SDRAM_D1</text>
<text x="189.7" y="122">SDRAM_D2</text>
<text x="255.5" y="120.1">P0_5-EMC_D3</text>
<text x="255.5" y="122.6">P0_4-EMC_D2</text>
<text x="255.5" y="125.1">P0_3-EMC_D1</text>
<text x="127" y="131.8">P1_9-EMC_CASn</text>
<text x="127" y="129.3">P0_15-EMC_WEn</text>
<text x="189.7" y="126.9">SDRAM_D0</text>
<text x="255.5" y="127.5">P0_2-EMC_D0</text>
<text x="127" y="136.7">P1_12-EMC_DYCSn0</text>
<text x="127" y="134.2">P1_10-EMC_RASn</text>
<text x="191.9" y="136.7">P1_14-EMC_DQM1</text>
<text x="191.9" y="139.1">P1_13-EMC_DQM0</text>
<text x="192.2" y="141.6">P1_11-EMC_CLK0</text>
<text x="192.2" y="144">P1_15-EMC_CKE0</text>
<text x="399.5" y="267.7">OF</text>
</g>
<g font-size="1.8">
<text x="325.8" y="253">d.consiglio</text>
<text x="337.6" y="253">10/30/2016</text>
<text x="337.6" y="261.6">10/31/2016</text>
</g>
<g font-size="1.5">
<text x="227.2" y="73.3">22ohms</text>
<text x="227.2" y="92.9">22ohms</text>
<text x="227.2" y="113.7">22ohms</text>
<text x="227.2" y="132.7">22ohms</text>
</g>
</svg>
